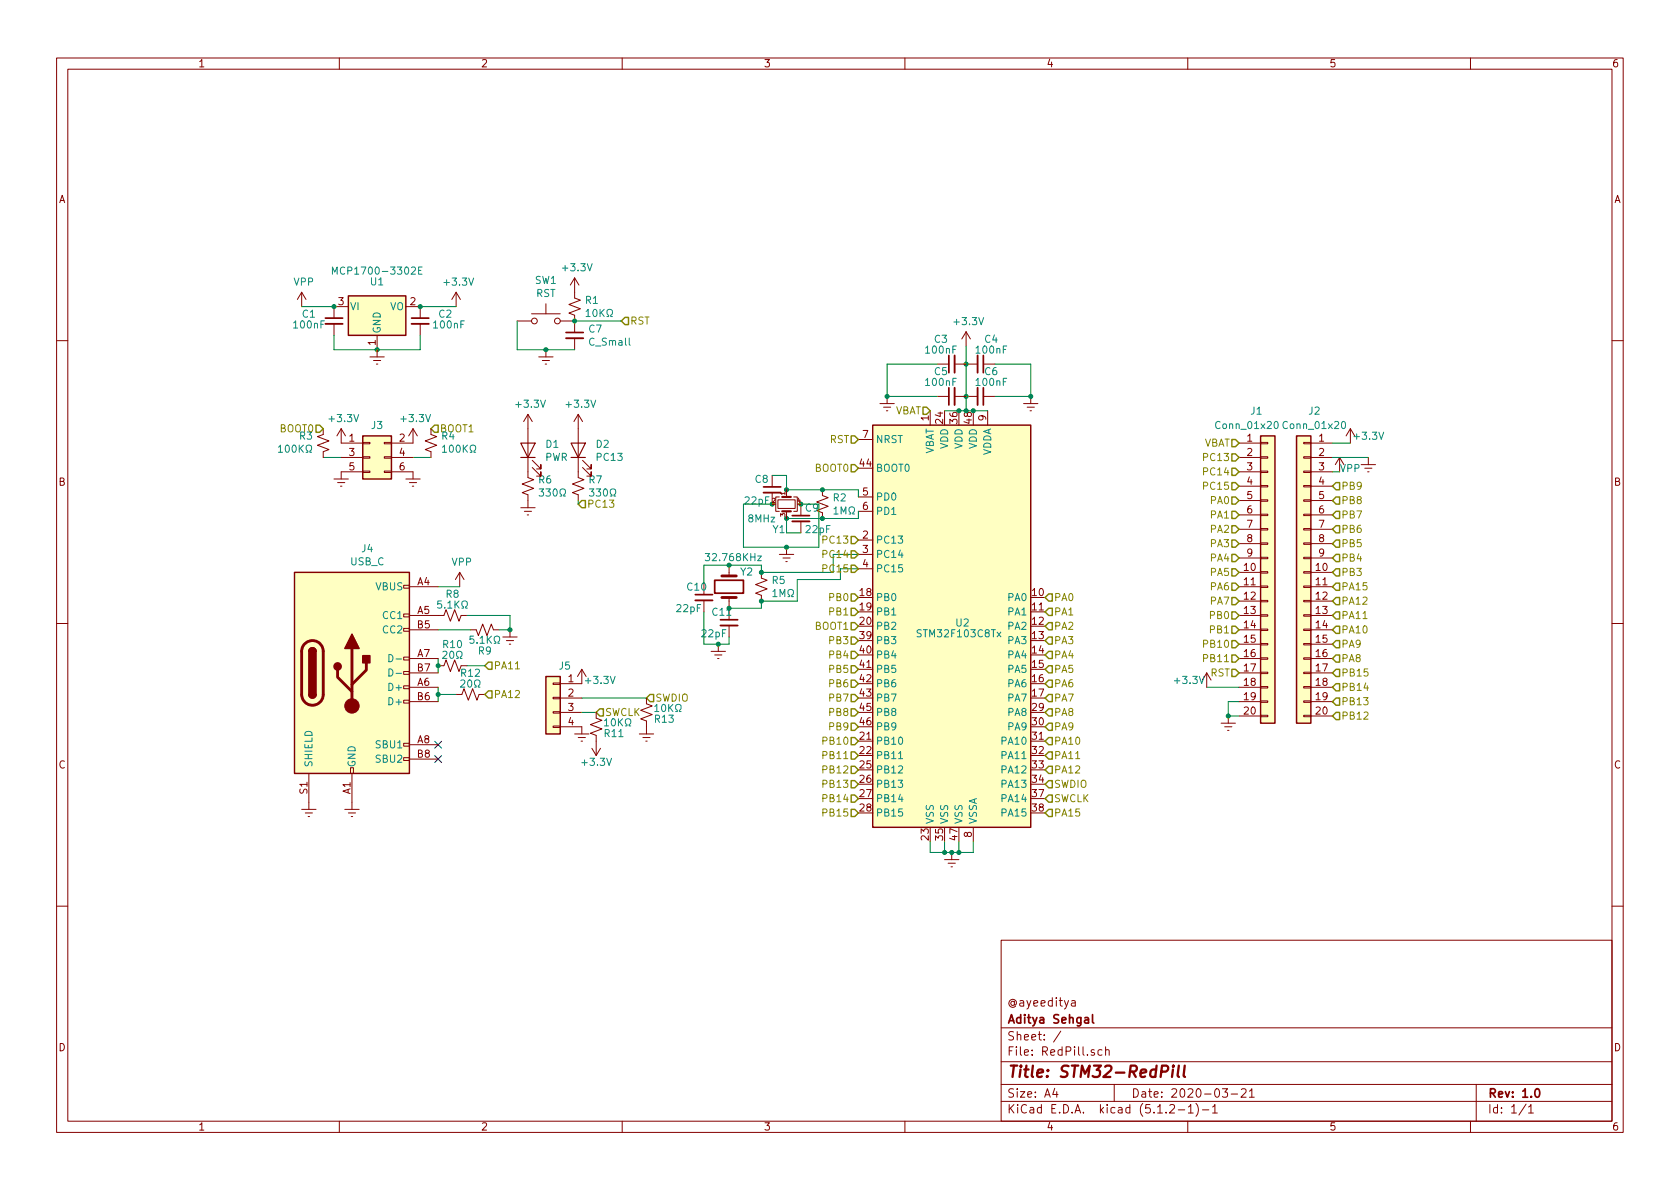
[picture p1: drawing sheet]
<svg xmlns="http://www.w3.org/2000/svg" width="297mm" height="210mm" viewBox="0 0 297 210" stroke-linecap="round" stroke-linejoin="round" font-family="sans-serif">
<g fill="none" stroke="#840000" stroke-width=".18">
<path d="M10 10.3h277v189.9h-277zM12 12.2h273v186.1h-273zM60 10.3v1.9M110 10.3v1.9M160 10.3v1.9M210 10.3v1.9M260 10.3v1.9M53.3 51.7l-.7 1.3M53.3 51.7v2.5M53.3 51.7l.8 1.3M59.1 57.3v2M61.6 54.2h-2.5v2.1"/>
<path d="M66.7 59.3v3.8M71.8 54.2h2.5v2.1M74.3 57.3v2M80.6 51.7l-.7 1.3M80.6 51.7v2.5M80.6 51.7l.8 1.3M91.4 56.8h2.6M94 55.5h5.1M96.5 53.7v1.8M99.1 56.8h2.5M101.6 49.1v3.6l1 .4-2 .7 2 .8-2 .8 1 .3v3.1M101.6 59.8v2"/>
<path d="M101.6 49.1l-.8 1.3M101.6 49.1l.8 1.3M170.8 58.7l-.7 1.2M170.8 58.7v2.5M170.8 58.7l.8 1.2M10 60.2h2M57.1 75.8v1l-1 .4 2.1 .8-2.1 .7 2.1 .8-1.1 .4v1M60.3 75.8v2.6h3.8M60.3 75.8l-.7 1.3M60.3 75.8l.8 1.3M64.1 78.2h1.3v.3h-1.3zM65.4 63.1h2.5"/>
<path d="M66 63.7h1.3M66.5 64.4h.3M67.9 78.2h1.3v.3h-1.3zM73 75.8v2.6h-3.8M73 75.8l-.7 1.3M73 75.8l.8 1.3M76.2 75.8v1l1 .4-2 .8 2 .7-2 .8 1 .4v1M93.3 73.3v11.1l1.1 .4-2.1 .8 2.1 .8-2.1 .7 1 .4v2.3M93.3 73.3l-.7 1.2M93.3 73.3l.8 1.2M95.2 63.1h2.6M95.9 63.7h1.3"/>
<path d="M96.4 64.4h.2M96.5 61.8v1.3M102.2 73.3v11.1l1.1 .4-2.1 .8 2.1 .8-2.1 .7 1 .4v1M102.2 73.3l-.7 1.2M102.2 73.3l.8 1.2M151.8 77.7h2.5M155.6 71.4h2.5M156.2 72h1.3M156.7 72.6h.3M156.8 70.1v1.3M164.5 72.6v2.6M165.7 64.4h2.1"/>
<path d="M165.7 70.1h2.1M168.8 64.4h4M168.8 70.1h4M173.9 64.4h2M173.9 70.1h2M174.6 72.6v2.6M181 71.4h2.5M181.6 72h1.3M182.1 72.6h.3M182.2 70.1v1.3M219.1 78.4h3.8M222.9 78.2h1.3v.3h-1.3z"/>
<path d="M230.5 78.2h1.3v.3h-1.3zM231.8 78.4h3.8M238.8 75.8l-.8 1.3M238.8 75.8v2.6M238.8 75.8l.7 1.3M285 60.2h2M59.1 84.7h2.5M59.7 85.3h1.3M60.2 86h.3M60.3 80.9h3.8M64.1 83.3h1.3v.3h-1.3zM64.1 80.8h1.3v.2h-1.3z"/>
<path d="M64.1 83.4h-3.8v1.3M67.9 83.3h1.3v.3h-1.3zM67.9 80.8h1.3v.2h-1.3zM69.2 80.9h3.8M69.2 83.4h3.8v1.3M71.8 84.7h2.5M72.4 85.3h1.3M72.9 86h.3M92.1 89.8h2.5M92.7 90.4h1.3M93.2 91.1h.3M94.1 82.7l1.5 1.5v-.8v.8h-.7"/>
<path d="M94.1 81.4l1.5 1.5v-.7v.7h-.7M103 82.7l1.5 1.5v-.8v.8h-.7M103 81.4l1.5 1.5v-.7v.7h-.7M128.9 99.9v1.9M136.5 84.1v2M136.5 87.1v2M137.5 88.4h3.1v1.5h-3.1zM137.8 87.9h-.6v2.5h.6M137.8 98h2.5M138.4 98.7h1.3M138.9 99.3h.3M139.1 86.6v1.3"/>
<path d="M139.1 90.4v1.3M139.1 96.8v1.2M140.3 87.9h.7v2.5h-.7M141.6 89.1v2.1M141.6 92.2v2M145.4 86.6v1l1 .4-2 .8 2 .7-2 .8 1 .4v1M151.8 95.5h2.5M151.8 98h2.5M151.8 87.9h2.5M151.8 90.4h2.5M219.1 98.7h3.8M219.1 91.1h3.8"/>
<path d="M219.1 80.9h3.8M219.1 83.4h3.8M219.1 86h3.8M219.1 88.5h3.8M219.1 93.6h3.8M219.1 96.1h3.8M222.9 98.5h1.3v.3h-1.3zM222.9 96h1.3v.3h-1.3zM222.9 93.5h1.3v.2h-1.3zM222.9 90.9h1.3v.3h-1.3zM222.9 88.4h1.3v.2h-1.3zM222.9 85.8h1.3v.3h-1.3z"/>
<path d="M222.9 83.3h1.3v.3h-1.3zM222.9 80.8h1.3v.2h-1.3zM230.5 98.5h1.3v.3h-1.3zM230.5 96h1.3v.3h-1.3zM230.5 93.5h1.3v.2h-1.3zM230.5 90.9h1.3v.3h-1.3zM230.5 88.4h1.3v.2h-1.3zM230.5 85.8h1.3v.3h-1.3zM230.5 83.3h1.3v.3h-1.3zM230.5 80.8h1.3v.2h-1.3zM231.8 98.7h3.8M231.8 91.1h3.8"/>
<path d="M231.8 80.9h3.8M231.8 83.4h3.8M231.8 86h3.8M231.8 88.5h3.8M231.8 93.6h3.8M231.8 96.1h3.8M236.9 80.9l.7 1.3M236.9 80.9v2.5M236.9 80.9l-.8 1.3M240.7 82.2h2.5M241.3 82.8h1.3M241.8 83.4h.3"/>
<path d="M241.9 80.9v1.3M10 110.3h2M71.4 118.7h1v.5h-1zM71.4 116.2h1v.5h-1zM71.4 111.1h1v.5h-1zM71.4 108.6h1v.5h-1zM71.4 103.5h1v.5h-1zM72.4 108.8h6.1l.4-1 .7 2 .8-2 .8 2 .3-1h1M72.4 116.5h5.1M72.4 111.4h5.1M72.4 103.8h5.1M72.4 119h5.1"/>
<path d="M77.5 117.7h1l.4-1 .7 2 .8-2 .8 2 .3-1h1M81.3 101.2l-.8 1.3M81.3 101.2v2.6M81.3 101.2l.7 1.3M83.2 111.4h1l.4 1 .7-2 .8 2 .8-2 .3 1h1.1M88.9 112.6h2.5M89.5 113.3h1.3M90 113.9h.3M90.2 111.4v1.2M102.9 118.4v2.5h-3.8M102.9 118.4l-.8 1.2M102.9 118.4l.7 1.2"/>
<path d="M124.5 103.1v2.1M124.5 106.2v2M125.7 115.2h2.6M126.4 115.8h1.2M126.9 116.5h.2M127 113.9v1.3M128.9 105.7v3.9M128.9 110.6v2M134.6 101.2v1l1 .4-2 .8 2 .7-2 .8 1 .4v1M151.8 100.6h2.5M213.4 119l.7 1.3M213.4 119v2.5"/>
<path d="M213.4 119l-.8 1.3M219.1 116.5h3.8M219.1 108.8h3.8M219.1 111.4h3.8M219.1 113.9h3.8M219.1 101.2h3.8M219.1 103.8h3.8M219.1 106.3h3.8M219.1 119h3.8M222.9 118.9h1.3v.2h-1.3zM222.9 116.3h1.3v.3h-1.3zM222.9 113.8h1.3v.2h-1.3z"/>
<path d="M222.9 111.2h1.3v.3h-1.3zM222.9 108.7h1.3v.3h-1.3zM222.9 106.2h1.3v.2h-1.3zM222.9 103.6h1.3v.3h-1.3zM222.9 101.1h1.3v.2h-1.3zM230.5 118.9h1.3v.2h-1.3zM230.5 116.3h1.3v.3h-1.3zM230.5 113.8h1.3v.2h-1.3zM230.5 111.2h1.3v.3h-1.3zM230.5 108.7h1.3v.3h-1.3zM230.5 106.2h1.3v.2h-1.3zM230.5 103.6h1.3v.3h-1.3z"/>
<path d="M230.5 101.1h1.3v.2h-1.3zM231.8 116.5h3.8M231.8 108.8h3.8M231.8 111.4h3.8M231.8 113.9h3.8M231.8 101.2h3.8M231.8 103.8h3.8M231.8 106.3h3.8M231.8 119h3.8M285 110.3h2M54.6 136.8v6.3M62 135.8h.5v1h-.5z"/>
<path d="M62.2 136.8v6.3M71.4 134h1v.5h-1zM71.4 131.4h1v.5h-1zM71.4 123.8h1v.5h-1zM71.4 121.3h1v.5h-1zM72.4 121.5h5.1M72.4 124.1h5.1M72.4 131.7h5.1M72.4 134.2h5.1M80.6 122.8h1.1l.3-1 .8 2 .8-2 .7 2 .4-1h1M97.8 128.4h1.3v.2h-1.3zM97.8 125.9h1.3v.2h-1.3z"/>
<path d="M97.8 123.3h1.3v.3h-1.3zM97.8 120.8h1.3v.2h-1.3zM99.1 123.4h3.8M99.1 126h3.8M99.1 128.5h3.8v1.3M101.6 129.8h2.5M102.2 130.4h1.3M102.7 131.1h.3M104.6 132.3l.8 1.3M105.4 126v1l1 .4-2 .7 2 .8-2 .8 1 .3v3.6M106.2 132.3l-.8 1.3M113 129.8h2.6"/>
<path d="M113.7 130.4h1.2M114.2 131.1h.2M114.3 123.4v1.1l1 .3-2 .8 2 .8-2 .7 1 .4v2.3M215.9 127.9h2.5M216.5 128.5h1.3M217 129.2h.3M217.2 126.6v1.3M219.1 121.5h3.8M219.1 124.1h3.8M219.1 126.6h3.8M222.9 126.5h1.3v.2h-1.3zM222.9 123.9h1.3v.3h-1.3z"/>
<path d="M222.9 121.4h1.3v.3h-1.3zM230.5 126.5h1.3v.2h-1.3zM230.5 123.9h1.3v.3h-1.3zM230.5 121.4h1.3v.3h-1.3zM231.8 121.5h3.8M231.8 124.1h3.8M231.8 126.6h3.8M53.3 143.1h2.6M54 143.8h1.2M54.5 144.4h.2M61 143.1h2.5M61.6 143.8h1.3"/>
<path d="M62.1 144.4h.3M167 152h2.5M167.6 152.6h1.3M168.1 153.3h.3M168.3 150.7v1.3M172.1 146.3v2.5M10 160.2h2M177 166.3h108v32h-108zM189.5 177h.6v.9M190.1 177.3l-.5 .1-.2 .2 .2 .3 .5-.1M285 160.2h2M60 198.3v1.9"/>
<path d="M110 198.3v1.9M160 198.3v1.9M177 194.8h108M177 191.8h108M177 187.8h108M177 181.8h108M186.5 192.5l-.4 1h1M186.8 193v1M187.6 182.3l-1.3 2M194.8 185.7l-.4-.1-.3 .3 .1 .6 .2 .1 .4-.1M195.5 185.7l.2-.1 .4 .1v.9M195.5 185.1v1.5"/>
<path d="M197 191.8v3M206.8 195.5l.2-.2h.4l.2 .2 .1 .3-.1 .2-.8 .8h.9M208.3 196.3h1.2M210 198.3v1.9M210.1 195.8l.4-.5v1.5M210.1 196.8h.9M211.5 195.1a1.71 1.71 0 0 1 0 2.3M212.6 196.3h1.1M214.4 195.8l.4-.5v1.5M214.4 196.8h.8M216.1 192.5h.9l-.4 .6 .4 .1v.7l-.2 .1-.7-.1M217.7 193.5h1.1"/>
<path d="M219.5 192.7l.2-.2h.3l.3 .2v.3v.2l-.9 .8h.9M220.9 193l.4-.5v1.5M220.9 194h.9M260 198.3v1.9M261 191.8v6.5M269.8 195.2l-1.2 2M270.3 195.8l.4-.5v1.5M270.3 196.8h.8"/>
<circle cx="94.5" cy="56.8" r=".51"/>
<circle cx="98.6" cy="56.8" r=".51"/>
</g>
<g fill="none" stroke="#840000" stroke-width=".3">
<path d="M57.5 56.3h3.1M72.8 56.3h3M100.1 58.8h3M167.8 62.9v3M167.8 68.6v3M173.9 62.9v3M173.9 68.6v3M135 86.1h3M140.1 91.2h3M122.9 105.2h3.1M126.4 102.6h5v2.3h-5zM127.4 109.6h3"/>
<path d="M193.2 179.4v1.3l.2 .2M191.8 180h.6l.1 .9M192.5 180.3l-.5 .1-.3 .2 .3 .3 .5-.1M271.5 192.7l.2-.2a.81 .81 0 0 1 .6 .6 .81 .81 0 0 1-.3 .8l-.1 .1a.79 .79 0 0 1-.4-1.3z"/>
</g>
<path d="M205.3 189.5h.8a.56 .56 0 0 0 .5-.5 .56 .56 0 0 0-.4-.6h-.7l-.3 2M207.4 189.1l-.2 1.3M207.5 188.4l-.1 .2M208.4 188.4l-.2 1.8 .3 .2M209.5 188.4l-.2 1.8 .2 .2" fill="none" stroke="#840000" stroke-width=".41"/>
<g fill="#ffffc2" stroke="#ffffc2" stroke-width=".18">
<path d="M154.3 75.2h27.9v71.1h-27.9z"/>
<path d="M61.6 52.3h10.2v7h-10.2z"/>
<path d="M96.5 119.6h2.6v10.2h-2.6z"/>
<path d="M222.9 77.1h2.5v50.8h-2.5z"/>
<path d="M229.2 77.1h2.6v50.8h-2.6z"/>
<path d="M52.1 101.2h20.3v35.6h-20.3z"/>
<path d="M64.1 77.1h5.1v7.6h-5.1z"/>
</g>
<path d="M61.6 52.3h10.2v7h-10.2zM64.1 77.1h5.1v7.6h-5.1zM154.3 75.2h27.9v71.1h-27.9zM222.9 77.1h2.5v50.8h-2.5zM229.2 77.1h2.6v50.8h-2.6zM52.1 101.2h20.3v35.6h-20.3zM54.6 115.2a.63 .63 0 0 1 .6-.7 .63 .63 0 0 1 .7 .7M96.5 119.6h2.6v10.2h-2.6zM54.6 122.8a.63 .63 0 0 0 .6 .6 .63 .63 0 0 0 .7-.6" fill="none" stroke="#840000" stroke-width=".25"/>
<g fill="none" stroke="#008484" stroke-width=".18">
<path d="M58.8 48.5v-1.3l.4 .9 .4-.9v1.3M74 47.8h.4M74.6 47.2h-.6v1.3h.6M103.6 55.1l.4-.4v1.3M103.6 56h.7M107.3 56h.3v-.3a.54 .54 0 0 1-.3-.7 .54 .54 0 0 1 .8-.2 .59 .59 0 0 1-.1 .9v.3h.3M49.2 79.1l.4-.4v1.3M49.2 80h.8M54.1 80h.3v-.2a.54 .54 0 0 1-.2-.8 .54 .54 0 0 1 .7-.2 .59 .59 0 0 1-.1 1v.2h.3M78.2 79.1l.4-.4v1.3M78.2 80h.8M83.1 80h.3v-.2a.54 .54 0 0 1-.2-.8 .54 .54 0 0 1 .7-.2 .59 .59 0 0 1-.1 1v.2h.3"/>
<path d="M225.4 74.6l.2-.1a.69 .69 0 0 1 .4 .7 .69 .69 0 0 1-.4 .6l-.3-.2v-.3zM237.3 74.6l.2-.1a.69 .69 0 0 1 .4 .7 .69 .69 0 0 1-.4 .6l-.3-.2v-.3zM95.3 86.5h.8l-.4 .4 .3 .2 .1 .4-.2 .2-.6-.1M99 87.7h.3v-.2a.54 .54 0 0 1-.3-.7 .54 .54 0 0 1 .8-.3 .59 .59 0 0 1-.1 1v.2h.3M104.2 86.5h.8l-.4 .4 .3 .2 .1 .4-.3 .2-.5-.1M107.9 87.7h.3v-.2a.54 .54 0 0 1-.3-.7 .54 .54 0 0 1 .8-.3 .59 .59 0 0 1-.1 1v.2h.3M134 98.3h.6l-.6 .9h.6M147.4 90l.4-.4v1.3M147.4 90.9h.8M148.7 90.9v-1.3l.4 .9 .5-.9v1.3M150.1 90.9h.3v-.2a.54 .54 0 0 1-.3-.8 .54 .54 0 0 1 .8-.2 .59 .59 0 0 1-.1 1v.2h.3M68.8 115.7a.64 .64 0 0 1 .7 .7 .64 .64 0 0 1-.7 .6z"/>
<path d="M68.8 118.3a.64 .64 0 0 1 .7 .6 .64 .64 0 0 1-.7 .7zM70 116.5h1M70 119.1h1M78 106.3h-.6v.6l.5-.1 .2 .2v.3l-.2 .2-.5-.1M78.3 115.3l.5-.1 .2 .3v.2l-.8 .7h.8M79.6 115.3l.2-.1a.67 .67 0 0 1 .5 .6 .67 .67 0 0 1-.5 .6l-.3-.5zM80.7 116.4h.3v-.2a.54 .54 0 0 1-.3-.7 .54 .54 0 0 1 .8-.3 .59 .59 0 0 1-.1 1v.2h.3M81.7 107.5h.3v-.2a.54 .54 0 0 1-.3-.7 .54 .54 0 0 1 .7-.3 .59 .59 0 0 1-.1 1v.2h.3M83.7 112.5h-.6v.6l.5-.1 .2 .2v.3l-.2 .3-.5-.2M87.4 113.8h.3v-.3a.54 .54 0 0 1-.3-.7 .54 .54 0 0 1 .8-.2 .59 .59 0 0 1-.2 .9v.3h.3M136.7 104.6l.3-.4v1.3M136.7 105.5h.7"/>
<path d="M137.9 105.5v-1.3l.5 1 .4-1v1.3M139.3 105.5h.3v-.2a.54 .54 0 0 1-.3-.8 .54 .54 0 0 1 .8-.2 .59 .59 0 0 1-.1 1v.2h.3M81.5 120.4l.5-.2 .2 .4-.1 .2-.7 .7h.8M82.8 120.4l.2-.2a.67 .67 0 0 1 .4 .7 .67 .67 0 0 1-.4 .6l-.3-.5zM83.9 121.5h.3v-.2a.54 .54 0 0 1-.3-.8 .54 .54 0 0 1 .8-.2 .59 .59 0 0 1-.1 1v.2h.3M106.9 127.5l.3-.4v1.3M106.9 128.4h.7M110.6 128.4h.3v-.3a.54 .54 0 0 1-.3-.7 .54 .54 0 0 1 .8-.2 .59 .59 0 0 1-.2 .9v.3h.3M115.8 124.9l.3-.3v1.2M115.8 125.8h.7M119.5 125.8h.3v-.2a.54 .54 0 0 1-.3-.7 .54 .54 0 0 1 .7-.3 .59 .59 0 0 1-.1 1v.2h.3M158.9 134.2h.7"/>
</g>
<g fill="none" stroke="#008400" stroke-width=".18">
<path d="M53.3 54.2h5.8M59.1 59.3v2.5h15.2v-2.5M74.3 54.2h6.3M91.4 56.8v5h10.2M101.6 56.8h8.3M165.7 64.4h-8.9v5.7h8.9M170.8 61.2v11.4h-3.8M172.1 72.6h2.5M175.9 64.4h6.3v5.7h-6.3M235.6 78.4h3.2M57.1 80.9h3.2M73 80.9h3.2"/>
<path d="M102.2 88.5v.6M136.5 84.1h2.6v2.5h12.7v1.3M136.5 89.1h-5.1v7.7h13.4v-7.7h-3.2M151.8 90.4v1.3h-12.7v2.5h2.5M151.8 98h-4.5v3.2h-12.7v-1.3h-10.1v3.2M235.6 83.4h1.3M235.6 80.9h6.3M77.5 103.8h3.8M77.5 111.4h5.7M77.5 116.5v2.5M82.5 108.8h7.7v2.6h-1.9M82.5 117.7h3.2"/>
<path d="M124.5 108.2v5.7h4.4v-1.3M151.8 100.6h-3.2v1.9h-7.6v3.8h-6.4v1.3h-5.7M77.5 121.5v2.6M77.5 122.8h3.1M102.9 123.4h11.4M102.9 126h2.5M213.4 121.5h5.7M219.1 124.1h-1.9v2.5h1.9M164.5 148.8v1.9h7.6v-1.9M167 148.8v1.9M169.5 148.8v1.9"/>
</g>
<g fill="#008400" stroke="#008400" stroke-width=".25">
<circle cx="169.5" cy="72.6" r=".32"/>
<circle cx="172.1" cy="72.6" r=".32"/>
<circle cx="170.8" cy="72.6" r=".32"/>
<circle cx="170.8" cy="64.4" r=".32"/>
<circle cx="170.8" cy="70.1" r=".32"/>
<circle cx="145.4" cy="86.6" r=".32"/>
<circle cx="145.4" cy="91.7" r=".32"/>
<circle cx="139.1" cy="91.7" r=".32"/>
<circle cx="139.1" cy="86.6" r=".32"/>
<circle cx="141.6" cy="89.1" r=".32"/>
<circle cx="139.1" cy="96.8" r=".32"/>
<circle cx="136.5" cy="89.1" r=".32"/>
<circle cx="134.6" cy="101.2" r=".32"/>
<circle cx="134.6" cy="106.3" r=".32"/>
<circle cx="128.9" cy="99.9" r=".32"/>
<circle cx="127" cy="113.9" r=".32"/>
<circle cx="168.3" cy="150.7" r=".32"/>
<circle cx="167" cy="150.7" r=".32"/>
<circle cx="169.5" cy="150.7" r=".32"/>
<circle cx="66.7" cy="61.8" r=".32"/>
<circle cx="59.1" cy="54.2" r=".32"/>
<circle cx="74.3" cy="54.2" r=".32"/>
<circle cx="182.2" cy="70.1" r=".32"/>
<circle cx="156.8" cy="70.1" r=".32"/>
<circle cx="96.5" cy="61.8" r=".32"/>
<circle cx="101.6" cy="56.8" r=".32"/>
<circle cx="90.2" cy="111.4" r=".32"/>
<circle cx="77.5" cy="117.7" r=".32"/>
<circle cx="77.5" cy="122.8" r=".32"/>
<circle cx="217.2" cy="126.6" r=".32"/>
</g>
<path d="M57.5 57.3h3.1M72.8 57.3h3M100.1 59.8h3M168.8 62.9v3M168.8 68.6v3M172.8 62.9v3M172.8 68.6v3M135 87.1h3M140.1 92.2h3M122.9 106.2h3.1M127.4 110.6h3" fill="none" stroke="#840000" stroke-width=".33"/>
<g fill="none" stroke="#848400" stroke-width=".25">
<path d="M110.5 56.1h.6v1.3h-.6l-.6-.6zM55.9 75.2h.6l.6 .6-.6 .6h-.6zM76.8 75.2h.7v1.2h-.7l-.6-.6zM150.5 77.1h.6l.7 .6-.7 .7h-.6zM163.2 72h.6l.7 .6-.7 .7h-.6zM217.8 77.7h.6l.7 .7-.7 .6h-.6zM102.9 88.5h.6v1.3h-.6l-.7-.7zM150.5 82.2h.6l.7 .6-.7 .6h-.6zM150.5 94.9h.6l.7 .6-.7 .6h-.6zM150.5 97.4h.6l.7 .6-.7 .7h-.6zM150.5 99.9h.6l.7 .7-.7 .6h-.6zM217.8 80.3h.6l.7 .6-.7 .6h-.6z"/>
<path d="M217.8 82.8h.6l.7 .6-.7 .7h-.6zM217.8 85.3h.6l.7 .7-.7 .6h-.6zM217.8 87.9h.6l.7 .6-.7 .6h-.6zM217.8 90.4h.6l.7 .7-.7 .6h-.6zM217.8 93h.6l.7 .6-.7 .6h-.6zM217.8 95.5h.6l.7 .6-.7 .7h-.6zM217.8 98h.6l.7 .7-.7 .6h-.6zM236.2 98h.7v1.3h-.7l-.6-.6zM236.2 95.5h.7v1.3h-.7l-.6-.7zM236.2 93h.7v1.2h-.7l-.6-.6zM236.2 90.4h.7v1.3h-.7l-.6-.6zM236.2 87.9h.7v1.2h-.7l-.6-.6z"/>
<path d="M236.2 85.3h.7v1.3h-.7l-.6-.6zM86.4 117.1h.6v1.3h-.6l-.7-.7zM150.5 105h.6l.7 .7-.7 .6h-.6zM150.5 107.6h.6l.7 .6-.7 .6h-.6zM150.5 110.1h.6l.7 .6-.7 .7h-.6zM150.5 112.6h.6l.7 .7-.7 .6h-.6zM150.5 115.2h.6l.7 .6-.7 .7h-.6zM150.5 117.7h.6l.7 .7-.7 .6h-.6zM185.4 105h.7v1.3h-.7l-.6-.6zM185.4 107.6h.7v1.2h-.7l-.6-.6zM185.4 110.1h.7v1.3h-.7l-.6-.7zM185.4 112.6h.7v1.3h-.7l-.6-.6z"/>
<path d="M185.4 115.2h.7v1.3h-.7l-.6-.7zM185.4 117.7h.7v1.3h-.7l-.6-.6zM217.8 100.6h.6l.7 .6-.7 .6h-.6zM217.8 103.1h.6l.7 .7-.7 .6h-.6zM217.8 105.7h.6l.7 .6-.7 .6h-.6zM217.8 108.2h.6l.7 .6-.7 .7h-.6zM217.8 110.7h.6l.7 .7-.7 .6h-.6zM217.8 113.3h.6l.7 .6-.7 .6h-.6zM217.8 115.8h.6l.7 .7-.7 .6h-.6zM217.8 118.4h.6l.7 .6-.7 .6h-.6zM236.2 100.6h.7v1.2h-.7l-.6-.6zM236.2 103.1h.7v1.3h-.7l-.6-.6z"/>
<path d="M236.2 110.7h.7v1.3h-.7l-.6-.6zM236.2 108.2h.7v1.3h-.7l-.6-.7zM236.2 105.7h.7v1.2h-.7l-.6-.6zM236.2 115.8h.7v1.3h-.7l-.6-.6zM236.2 113.3h.7v1.2h-.7l-.6-.6zM236.2 118.4h.7v1.2h-.7l-.6-.6zM86.4 122.2h.6v1.2h-.6l-.7-.6zM106 125.3h.7v1.3h-.7l-.6-.6zM114.9 122.8h.7v1.3h-.7l-.6-.7zM150.5 120.3h.6l.7 .6-.7 .6h-.6zM150.5 122.8h.6l.7 .6-.7 .7h-.6zM150.5 125.3h.6l.7 .7-.7 .6h-.6z"/>
<path d="M150.5 127.9h.6l.7 .6-.7 .7h-.6zM150.5 130.4h.6l.7 .7-.7 .6h-.6zM150.5 133h.6l.7 .6-.7 .6h-.6zM150.5 135.5h.6l.7 .6-.7 .7h-.6zM150.5 138h.6l.7 .7-.7 .6h-.6zM185.4 120.3h.7v1.2h-.7l-.6-.6zM185.4 122.8h.7v1.3h-.7l-.6-.7zM185.4 125.3h.7v1.3h-.7l-.6-.6zM185.4 127.9h.7v1.3h-.7l-.6-.7zM185.4 130.4h.7v1.3h-.7l-.6-.6zM185.4 133h.7v1.2h-.7l-.6-.6zM185.4 135.5h.7v1.3h-.7l-.6-.7z"/>
<path d="M185.4 138h.7v1.3h-.7l-.6-.6zM236.2 126h.7v1.2h-.7l-.6-.6zM236.2 123.4h.7v1.3h-.7l-.6-.6zM236.2 120.9h.7v1.3h-.7l-.6-.7zM150.5 140.6h.6l.7 .6-.7 .7h-.6zM150.5 143.1h.6l.7 .7-.7 .6h-.6zM185.4 140.6h.7v1.3h-.7l-.6-.7zM185.4 143.1h.7v1.3h-.7l-.6-.6z"/>
</g>
<path d="M53.8 114a1.9 1.9 0 0 1 2.1-.6 1.9 1.9 0 0 1 1.2 1.8v7.6a1.9 1.9 0 0 1-1.9 1.9 1.9 1.9 0 0 1-1.9-1.9v-7.8l.1-.5zM59.7 118.5v1.3l2.5 2.5M62.2 114.7v10.1M64.8 117.2v1.3l-2.6 2.5M127.6 105.7h2.6M127.6 101.8h2.6" fill="none" stroke="#840000" stroke-width=".51"/>
<path d="M91.1 118.3h.7M241 109.4h.7M190.2 134.2h.7" fill="none" stroke="#848400" stroke-width=".18"/>
<path d="M76.9 131.1l1.2 1.2M76.9 133.6l1.2 1.2M78.1 131.1l-1.2 1.2M78.1 133.6l-1.2 1.2" fill="none" stroke="#000084" stroke-width=".18"/>
<g fill="#840000" stroke="#840000" stroke-width=".25">
<path d="M54.6 122.8h1.3a.63 .63 0 0 1-.7 .6 .63 .63 0 0 1-.6-.6z"/>
<path d="M54.8 114.7a.63 .63 0 0 1 .7-.1 .63 .63 0 0 1 .4 .6h-1.3z"/>
<path d="M54.6 115.2h1.3v7.6h-1.3z"/>
<path d="M64.1 115.9h1.3v1.3h-1.3z"/>
<path d="M62.2 112.1l1.3 2.6h-2.5z"/>
<circle cx="59.7" cy="117.9" r=".63"/>
</g>
<circle cx="62.2" cy="124.8" r="1.27" fill="#840000" stroke="#840000" stroke-width=".18"/>
<path d="M92.1 78.4h2.5l-1.3 2.5zM101 78.4h2.5l-1.3 2.5zM92.1 80.9h2.5M101 80.9h2.5" fill="none" stroke="#840000" stroke-width=".2"/>
<path d="M138.3 87.9h1.5M138.3 90.4h1.5" fill="none" stroke="#840000" stroke-width=".38"/>
<text font-size="2.8" fill="#840000" x="178" y="190.5">Title: STM32-RedPill</text>
<g font-size="2.1" fill="#840000">
<text x="178" y="178">@ayeeditya</text>
<text x="178" y="184">Sheet: /</text>
<text x="178" y="181">Aditya Sehgal</text>
<text x="178" y="186.7">File: RedPill.sch</text>
<text x="178" y="196.9">KiCad E.D.A. kicad (5.1.2-1)-1</text>
<text x="178" y="194.1">Size: A4</text>
<text x="200" y="194.1">Date: 2020-03-21</text>
<text x="263" y="194.1">Rev: 1.0</text>
<text x="263" y="196.9">Id: 1/1</text>
</g>
<g font-size="1.8" fill="#840000">
<text x="35" y="11.9">1</text>
<text x="85" y="11.9">2</text>
<text x="135" y="11.9">3</text>
<text x="185" y="11.9">4</text>
<text x="235" y="11.9">5</text>
<text x="285" y="11.9">6</text>
<text x="10.4" y="35.9">A</text>
<text x="285.4" y="35.9">A</text>
<text x="59.8" y="54">3</text>
<text x="72.5" y="54">2</text>
<text x="66.4" y="61.1" transform="rotate(-90 66.4 61.1)">1</text>
<text x="152.6" y="77.5">7</text>
<text x="164.2" y="74.4" transform="rotate(-90 164.2 74.4)">1</text>
<text x="166.8" y="74.9" transform="rotate(-90 166.8 74.9)">24</text>
<text x="169.3" y="74.9" transform="rotate(-90 169.3 74.9)">36</text>
<text x="174.4" y="74.4" transform="rotate(-90 174.4 74.4)">9</text>
<text x="61.7" y="78.1">1</text>
<text x="61.7" y="80.6">3</text>
<text x="61.7" y="83.2">5</text>
<text x="70.6" y="78.1">2</text>
<text x="70.6" y="80.6">4</text>
<text x="70.6" y="83.2">6</text>
<text x="152.1" y="82.5">44</text>
<text x="220.5" y="78.1">1</text>
<text x="220.5" y="80.6">2</text>
<text x="220.5" y="83.2">3</text>
<text x="233.2" y="78.1">1</text>
<text x="233.2" y="80.6">2</text>
<text x="233.2" y="83.2">3</text>
<text x="10.4" y="85.9">B</text>
<text x="152.6" y="87.6">5</text>
<text x="220.5" y="85.7">4</text>
<text x="220.5" y="88.3">5</text>
<text x="233.2" y="85.7">4</text>
<text x="233.2" y="88.3">5</text>
<text x="285.4" y="85.9">B</text>
<text x="152.6" y="95.2">2</text>
<text x="152.6" y="90.2">6</text>
<text x="220.5" y="90.8">6</text>
<text x="220.5" y="93.3">7</text>
<text x="220.5" y="95.9">8</text>
<text x="233.2" y="90.8">6</text>
<text x="233.2" y="93.3">7</text>
<text x="233.2" y="95.9">8</text>
<text x="152.6" y="97.8">3</text>
<text x="152.6" y="100.3">4</text>
<text x="220" y="101">10</text>
<text x="220.5" y="98.4">9</text>
<text x="232.7" y="101">10</text>
<text x="233.2" y="98.4">9</text>
<text x="73.8" y="103.5">A4</text>
<text x="152.1" y="105.4">18</text>
<text x="152.1" y="107.9">19</text>
<text x="182.5" y="105.4">10</text>
<text x="182.5" y="107.9">11</text>
<text x="220" y="103.5">11</text>
<text x="220" y="106">12</text>
<text x="232.7" y="103.5">11</text>
<text x="232.7" y="106">12</text>
<text x="73.8" y="108.6">A5</text>
<text x="73.8" y="111.1">B5</text>
<text x="152.1" y="110.5">20</text>
<text x="152.1" y="113">39</text>
<text x="182.5" y="110.5">12</text>
<text x="182.5" y="113">13</text>
<text x="220" y="108.6">13</text>
<text x="220" y="111.1">14</text>
<text x="220" y="113.7">15</text>
<text x="232.7" y="108.6">13</text>
<text x="232.7" y="111.1">14</text>
<text x="232.7" y="113.7">15</text>
<text x="73.8" y="116.2">A7</text>
<text x="73.8" y="118.7">B7</text>
<text x="152.1" y="115.6">40</text>
<text x="152.1" y="118.1">41</text>
<text x="182.5" y="115.6">14</text>
<text x="182.5" y="118.1">15</text>
<text x="220" y="116.2">16</text>
<text x="220" y="118.7">17</text>
<text x="232.7" y="116.2">16</text>
<text x="232.7" y="118.7">17</text>
<text x="73.8" y="121.3">A6</text>
<text x="73.8" y="123.8">B6</text>
<text x="100.5" y="120.6">1</text>
<text x="100.5" y="123.2">2</text>
<text x="100.5" y="125.7">3</text>
<text x="152.1" y="120.6">42</text>
<text x="152.1" y="123.2">43</text>
<text x="152.1" y="125.7">45</text>
<text x="182.5" y="120.6">16</text>
<text x="182.5" y="123.2">17</text>
<text x="182.5" y="125.7">29</text>
<text x="220" y="121.3">18</text>
<text x="220" y="123.8">19</text>
<text x="232.7" y="121.3">18</text>
<text x="232.7" y="123.8">19</text>
<text x="73.8" y="131.4">A8</text>
<text x="100.5" y="128.3">4</text>
<text x="152.1" y="130.8">21</text>
<text x="152.1" y="128.3">46</text>
<text x="182.5" y="130.8">31</text>
<text x="182.5" y="128.3">30</text>
<text x="220" y="126.4">20</text>
<text x="232.7" y="126.4">20</text>
<text x="10.4" y="135.9">C</text>
<text x="73.8" y="134">B8</text>
<text x="152.1" y="133.3">22</text>
<text x="152.1" y="135.9">25</text>
<text x="182.5" y="133.3">32</text>
<text x="182.5" y="135.9">33</text>
<text x="285.4" y="135.9">C</text>
<text x="54.4" y="140.4" transform="rotate(-90 54.4 140.4)">S1</text>
<text x="62" y="140.4" transform="rotate(-90 62 140.4)">A1</text>
<text x="152.1" y="138.4">26</text>
<text x="152.1" y="141">27</text>
<text x="152.1" y="143.5">28</text>
<text x="182.5" y="138.4">34</text>
<text x="182.5" y="141">37</text>
<text x="182.5" y="143.5">38</text>
<text x="164.2" y="148.5" transform="rotate(-90 164.2 148.5)">23</text>
<text x="166.8" y="148.5" transform="rotate(-90 166.8 148.5)">35</text>
<text x="169.3" y="148.5" transform="rotate(-90 169.3 148.5)">47</text>
<text x="171.8" y="148.1" transform="rotate(-90 171.8 148.1)">8</text>
<text x="10.4" y="185.9">D</text>
<text x="285.4" y="185.9">D</text>
<text x="35" y="199.9">1</text>
<text x="85" y="199.9">2</text>
<text x="135" y="199.9">3</text>
<text x="185" y="199.9">4</text>
<text x="235" y="199.9">5</text>
<text x="285" y="199.9">6</text>
</g>
<g font-size="1.8" fill="#008484">
<text x="99.6" y="48">+3.3V</text>
<text x="52" y="50.5">VPP</text>
<text x="59.9" y="48.6">MCP1700-3302E</text>
<text x="65.6" y="50.5">U1</text>
<text x="78.7" y="50.5">+3.3V</text>
<text x="94.6" y="50.2">SW1</text>
<text x="94.8" y="52.5">RST</text>
<text x="103.5" y="53.7">R1</text>
<text x="52.1" y="58.1">100nF</text>
<text x="53.5" y="56.2">C1</text>
<text x="61.8" y="54.9">VI</text>
<text x="67.3" y="59" transform="rotate(-90 67.3 59)">GND</text>
<text x="68.9" y="54.9">VO</text>
<text x="76.8" y="58.1">100nF</text>
<text x="77.6" y="56.2">C2</text>
<text x="104.1" y="58.8">C7</text>
<text x="104.3" y="56.1">10K</text>
<text x="168.9" y="57.5">+3.3V</text>
<text x="104.3" y="61.1">C_Small</text>
<text x="163.8" y="62.5">100nF</text>
<text x="165.3" y="60.6">C3</text>
<text x="172.7" y="62.5">100nF</text>
<text x="174.1" y="60.6">C4</text>
<text x="163.8" y="68.2">100nF</text>
<text x="165.3" y="66.3">C5</text>
<text x="172.7" y="68.2">100nF</text>
<text x="174.1" y="66.3">C6</text>
<text x="53" y="77.7">R3</text>
<text x="58.4" y="74.6">+3.3V</text>
<text x="65.7" y="75.9">J3</text>
<text x="71.1" y="74.6">+3.3V</text>
<text x="78.1" y="77.7">R4</text>
<text x="91.4" y="72.1">+3.3V</text>
<text x="100.3" y="72.1">+3.3V</text>
<text x="215.3" y="75.9">Conn_01x20</text>
<text x="221.2" y="73.3">J1</text>
<text x="227.2" y="75.9">Conn_01x20</text>
<text x="231.4" y="73.3">J2</text>
<text x="239.6" y="77.8">+3.3V</text>
<text x="50.1" y="80.1">100K</text>
<text x="79.1" y="80.1">100K</text>
<text x="96.3" y="81.5">PWR</text>
<text x="96.5" y="79.2">D1</text>
<text x="105.4" y="79.2">D2</text>
<text x="105.6" y="81.5">PC13</text>
<text x="154.8" y="83.4">BOOT0</text>
<text x="154.8" y="78.4">NRST</text>
<text x="165.1" y="80.5" transform="rotate(-90 165.1 80.5)">VBAT</text>
<text x="167.6" y="79.4" transform="rotate(-90 167.6 79.4)">VDD</text>
<text x="170.2" y="79.4" transform="rotate(-90 170.2 79.4)">VDD</text>
<text x="172.7" y="79.4" transform="rotate(-90 172.7 79.4)">VDD</text>
<text x="175.3" y="80.7" transform="rotate(-90 175.3 80.7)">VDDA</text>
<text x="237" y="83.5">VPP</text>
<text x="95.3" y="85.5">R6</text>
<text x="96.2" y="87.8">330</text>
<text x="104.2" y="85.5">R7</text>
<text x="105.1" y="87.8">330</text>
<text x="131.8" y="89.2">22pF</text>
<text x="133.6" y="85.4">C8</text>
<text x="147.3" y="88.7">R2</text>
<text x="154.8" y="88.5">PD0</text>
<text x="132.4" y="92.4">8MHz</text>
<text x="136.7" y="94.3">Y1</text>
<text x="142.4" y="90.5">C9</text>
<text x="142.6" y="94.3">22pF</text>
<text x="154.8" y="91.1">PD1</text>
<text x="62" y="100">USB_C</text>
<text x="64" y="97.7">J4</text>
<text x="79.9" y="100">VPP</text>
<text x="125.2" y="99.2">32.768KHz</text>
<text x="131" y="101.8">Y2</text>
<text x="154.8" y="96.1">PC13</text>
<text x="154.8" y="98.7">PC14</text>
<text x="154.8" y="101.2">PC15</text>
<text x="66.5" y="104.4">VBUS</text>
<text x="78.2" y="107.6">5.1K</text>
<text x="78.9" y="105.7">R8</text>
<text x="121.6" y="104.4">C10</text>
<text x="136.6" y="103.3">R5</text>
<text x="154.8" y="106.3">PB0</text>
<text x="178.3" y="106.3">PA0</text>
<text x="67.8" y="109.5">CC1</text>
<text x="67.8" y="112">CC2</text>
<text x="83.9" y="113.8">5.1K</text>
<text x="119.7" y="108.2">22pF</text>
<text x="124.2" y="112.7">22pF</text>
<text x="154.8" y="108.8">PB1</text>
<text x="154.8" y="111.4">PB2</text>
<text x="154.8" y="113.9">PB3</text>
<text x="162.5" y="112.7">STM32F103C8Tx</text>
<text x="169.1" y="110.8">U2</text>
<text x="178.3" y="108.8">PA1</text>
<text x="178.3" y="111.4">PA2</text>
<text x="178.3" y="113.9">PA3</text>
<text x="78.4" y="114.6">R10</text>
<text x="81.6" y="119.7">R12</text>
<text x="84.6" y="115.7">R9</text>
<text x="98.9" y="118.4">J5</text>
<text x="154.8" y="116.5">PB4</text>
<text x="154.8" y="119">PB5</text>
<text x="178.3" y="116.5">PA4</text>
<text x="178.3" y="119">PA5</text>
<text x="69.1" y="122.2">D+</text>
<text x="69.1" y="124.7">D+</text>
<text x="103.7" y="120.9">+3.3V</text>
<text x="116.5" y="125.9">10K</text>
<text x="154.8" y="121.5">PB6</text>
<text x="154.8" y="124.1">PB7</text>
<text x="178.3" y="121.5">PA6</text>
<text x="178.3" y="124.1">PA7</text>
<text x="207.8" y="120.9">+3.3V</text>
<text x="106.9" y="130.3">R11</text>
<text x="107.6" y="128.4">10K</text>
<text x="115.8" y="127.8">R13</text>
<text x="154.8" y="131.7">PB10</text>
<text x="154.8" y="126.6">PB8</text>
<text x="154.8" y="129.2">PB9</text>
<text x="177.3" y="131.7">PA10</text>
<text x="178.3" y="126.6">PA8</text>
<text x="178.3" y="129.2">PA9</text>
<text x="55.2" y="135.8" transform="rotate(-90 55.2 135.8)">SHIELD</text>
<text x="62.9" y="135.8" transform="rotate(-90 62.9 135.8)">GND</text>
<text x="66.6" y="132.3">SBU1</text>
<text x="66.6" y="134.9">SBU2</text>
<text x="103.1" y="135.4">+3.3V</text>
<text x="154.8" y="134.2">PB11</text>
<text x="154.8" y="136.8">PB12</text>
<text x="177.3" y="134.2">PA11</text>
<text x="177.3" y="136.8">PA12</text>
<text x="154.8" y="139.3">PB13</text>
<text x="154.8" y="141.9">PB14</text>
<text x="177.3" y="139.3">PA13</text>
<text x="177.3" y="141.9">PA14</text>
<text x="154.8" y="144.4">PB15</text>
<text x="165.1" y="145.8" transform="rotate(-90 165.1 145.8)">VSS</text>
<text x="167.6" y="145.8" transform="rotate(-90 167.6 145.8)">VSS</text>
<text x="170.2" y="145.8" transform="rotate(-90 170.2 145.8)">VSS</text>
<text x="172.7" y="145.8" transform="rotate(-90 172.7 145.8)">VSSA</text>
<text x="177.3" y="144.4">PA15</text>
</g>
<g font-size="1.8" fill="#848400">
<text x="111.4" y="57.4">RST</text>
<text x="49.5" y="76.4">BOOT0</text>
<text x="77.7" y="76.4">BOOT1</text>
<text x="158.1" y="73.3">VBAT</text>
<text x="144.1" y="83.4">BOOT0</text>
<text x="146.7" y="78.4">RST</text>
<text x="212.7" y="79">VBAT</text>
<text x="213.1" y="81.5">PC13</text>
<text x="103.8" y="89.8">PC13</text>
<text x="213.1" y="84.1">PC14</text>
<text x="213.1" y="86.6">PC15</text>
<text x="214.1" y="89.1">PA0</text>
<text x="237.1" y="89.1">PB8</text>
<text x="237.1" y="86.6">PB9</text>
<text x="214.1" y="91.7">PA1</text>
<text x="214.1" y="94.2">PA2</text>
<text x="237.1" y="94.2">PB6</text>
<text x="237.1" y="91.7">PB7</text>
<text x="145.8" y="96.1">PC13</text>
<text x="145.8" y="98.7">PC14</text>
<text x="145.8" y="101.2">PC15</text>
<text x="214.1" y="96.8">PA3</text>
<text x="214.1" y="99.3">PA4</text>
<text x="214.1" y="101.8">PA5</text>
<text x="237.1" y="101.8">PB3</text>
<text x="237.1" y="99.3">PB4</text>
<text x="237.1" y="96.8">PB5</text>
<text x="146.8" y="106.3">PB0</text>
<text x="186.3" y="106.3">PA0</text>
<text x="214.1" y="104.4">PA6</text>
<text x="214.1" y="106.9">PA7</text>
<text x="237.1" y="104.4">PA15</text>
<text x="237.1" y="106.9">PA12</text>
<text x="144.1" y="111.4">BOOT1</text>
<text x="146.8" y="108.8">PB1</text>
<text x="146.8" y="113.9">PB3</text>
<text x="186.3" y="108.8">PA1</text>
<text x="186.3" y="111.4">PA2</text>
<text x="186.3" y="113.9">PA3</text>
<text x="214.1" y="109.5">PB0</text>
<text x="214.1" y="112">PB1</text>
<text x="237.1" y="112">PA10</text>
<text x="237.1" y="109.5">PA11</text>
<text x="87.2" y="118.4">PA11</text>
<text x="146.8" y="116.5">PB4</text>
<text x="146.8" y="119">PB5</text>
<text x="186.3" y="116.5">PA4</text>
<text x="186.3" y="119">PA5</text>
<text x="213.1" y="114.5">PB10</text>
<text x="213.1" y="117.1">PB11</text>
<text x="214" y="119.6">RST</text>
<text x="237.1" y="117.1">PA8</text>
<text x="237.1" y="114.5">PA9</text>
<text x="237.1" y="119.6">PB15</text>
<text x="87.2" y="123.4">PA12</text>
<text x="115.8" y="124.1">SWDIO</text>
<text x="146.8" y="121.5">PB6</text>
<text x="146.8" y="124.1">PB7</text>
<text x="186.3" y="121.5">PA6</text>
<text x="186.3" y="124.1">PA7</text>
<text x="237.1" y="124.7">PB13</text>
<text x="237.1" y="122.2">PB14</text>
<text x="106.9" y="126.6">SWCLK</text>
<text x="145.8" y="131.7">PB10</text>
<text x="146.8" y="126.6">PB8</text>
<text x="146.8" y="129.2">PB9</text>
<text x="186.3" y="126.6">PA8</text>
<text x="186.3" y="129.2">PA9</text>
<text x="186.3" y="131.7">PA10</text>
<text x="237.1" y="127.2">PB12</text>
<text x="145.8" y="134.2">PB11</text>
<text x="145.8" y="136.8">PB12</text>
<text x="186.3" y="134.2">PA11</text>
<text x="186.3" y="136.8">PA12</text>
<text x="145.8" y="139.3">PB13</text>
<text x="145.8" y="141.9">PB14</text>
<text x="186.3" y="139.3">SWDIO</text>
<text x="186.3" y="141.9">SWCLK</text>
<text x="145.8" y="144.4">PB15</text>
<text x="186.3" y="144.4">PA15</text>
</g>
<g font-size="1.8" fill="#008400">
<text x="171.8" y="74.9" transform="rotate(-90 171.8 74.9)">48</text>
<text x="126" y="108.9">C11</text>
</g>
<g font-size="1.1" fill="#840000">
<text x="136.6" y="88.9">2</text>
<text x="138.8" y="87.5" transform="rotate(-90 138.8 87.5)">1</text>
<text x="141" y="88.9">4</text>
<text x="138.8" y="91.3" transform="rotate(-90 138.8 91.3)">3</text>
</g>
</svg>
